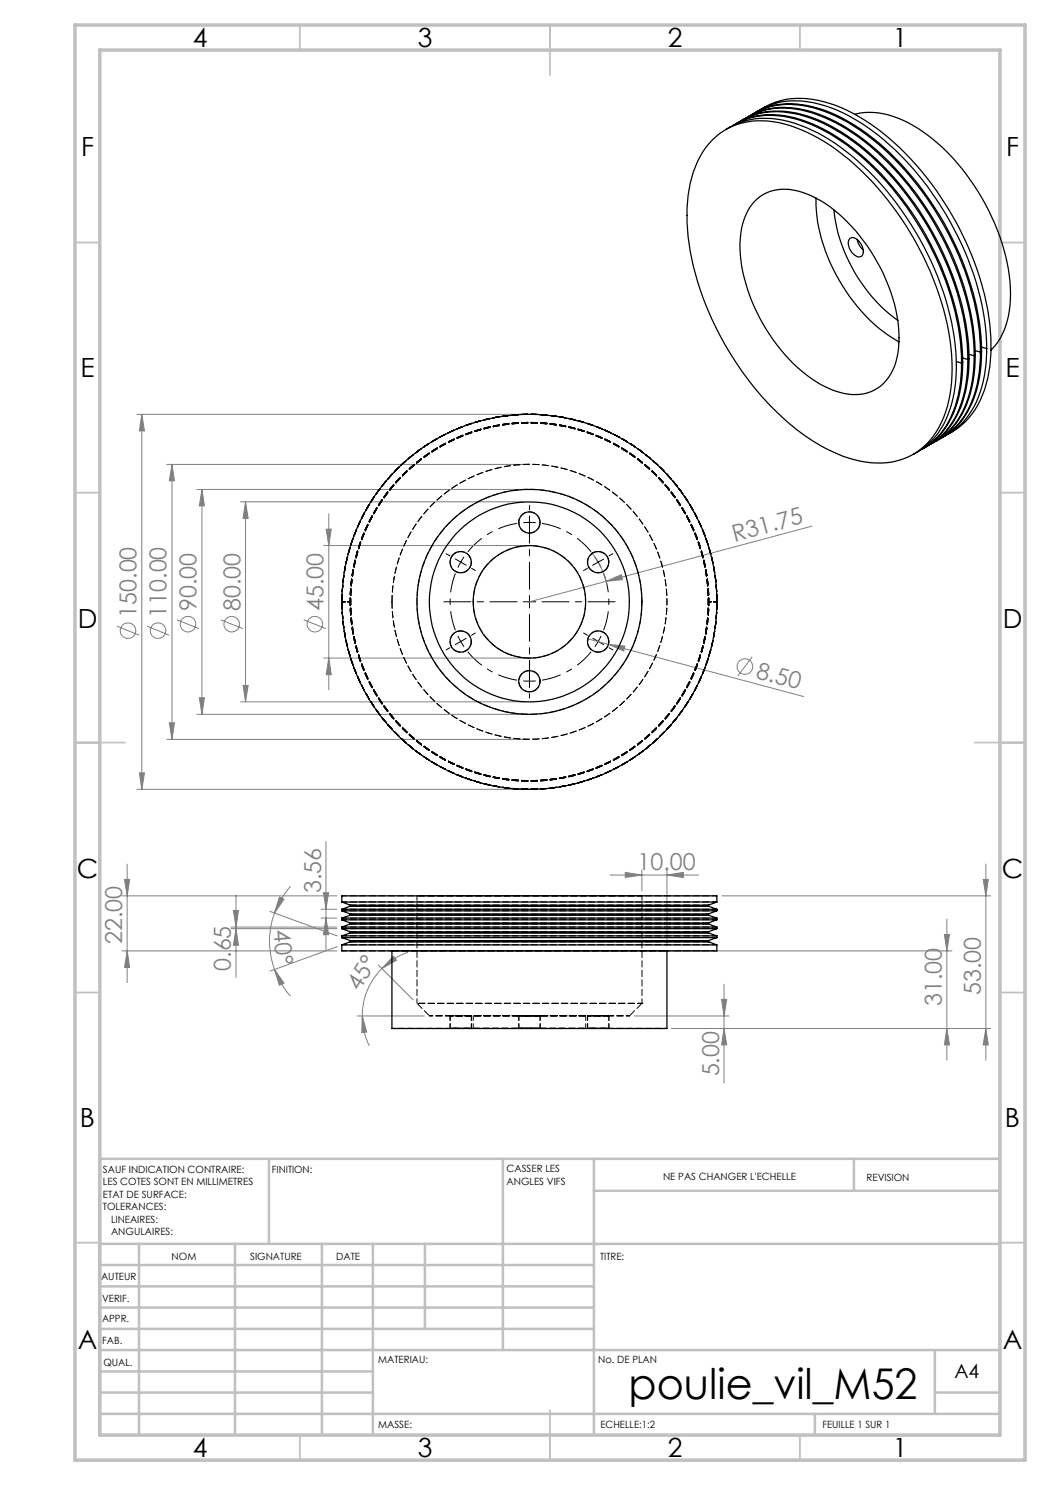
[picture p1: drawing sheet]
<svg xmlns="http://www.w3.org/2000/svg" width="210mm" height="297mm" viewBox="0 0 210 297" stroke-linecap="round" stroke-linejoin="round" font-family="sans-serif">
<g fill="none" stroke="#808080" stroke-width=".2">
<path d="M27.4 82.9h77.5M28.4 82.9v75M28.4 82.9l.5 3.3h-1zM33.4 92.9h71.5M34.4 92.9v55M34.4 92.9l.5 3.3h-1zM39.4 97.9h65.5M40.4 97.9v45M40.4 97.9l.5 3.3h-1zM48.1 100.4h56.8M49.1 100.4v40M49.1 100.4l.5 3.3h-1z"/>
<path d="M64.7 109.1h40.2M65.2 105.8h1.1l-.5 3.3zM65.8 102.8v35.2M118.3 110.5a15.2 15.2 0 0 1 3.1 6.7M121.2 116.3l3.1-1.4 .2 1zM162.4 105.2l-56.5 15.2M23.4 125.2l4.4 1.8M29.4 125.2l4.4 1.8M35.4 124l4.4 1.7M39.9 139.6h1l-.5 3.3zM44.1 124l4.5 1.7M48.6 137.1h1l-.5 3.3z"/>
<path d="M60.7 124l4.5 1.7M64.7 131.6h40.2M65.8 131.6l.5 3.3h-1.1zM117.6 127.8l4.1 1.1M121.7 128.9l3.3 .3-.3 1zM121.7 128.9l39 10.4M150.4 131.4l-2.9 3.8M27.4 157.9h77.5M27.9 154.6h1l-.5 3.3zM33.4 147.9h71.5M33.9 144.6h1l-.5 3.3zM39.4 142.9h65.5"/>
<path d="M48.1 140.4h56.8M24.4 179.2h43M24.9 175.9h1l-.5 3.3zM25.4 172.8v23.7M47.2 179.1v16.4M55.9 179.4l.9 .4-1.9 2.8zM58.1 177.3a16.5 16.5 0 0 0-3.2 5.3M64.7 178.5h1l-.5 3.4zM65.2 168.3v21.7M122 175h17.7M125.1 174.5l3.3 .5-3.3 .5zM128.4 174v4.2"/>
<path d="M133.4 175l3.3-.5v1zM133.4 174v15.2M144.4 179.2h53.8M196.6 175.9h1.1l-.5 3.3zM197.2 172.8v39.3M24.4 190.2h43M25.4 190.2l.5 3.3h-1zM46.2 185.4h21.2M46.2 185.7h21.2M46.7 182.1h1l-.5 3.3zM47.2 185.7l.5 3.4h-1zM54 182.3l13.5 4.9"/>
<path d="M54.9 193.9l1.9 2.7-.9 .5zM54.9 182.6a16.5 16.5 0 0 0 0 11.3M54.9 193.9a15.8 15.8 0 0 0 3.2 5.3M64.2 181.9h3.2M64.2 183.6h3.2M65.2 183.6l.5 3.3h-1zM67.5 189.3l-13.5 4.9M75.7 193l7 7M76.4 193.7a13.4 13.4 0 0 0-3.9 9.5M78.7 191.3l.6 .7-2.9 1.7zM81.6 190.5a13.5 13.5 0 0 0-5.2 3.2M134.4 190.2h56"/>
<path d="M144.3 199.9h1l-.5 3.3zM144.8 196.8v19.8M188.9 186.9h1l-.5 3.3zM189.4 183.8v28.3M71.4 203.2h13.5M72.5 203.2l.8 3.2-.9 .1zM72.5 203.2a12.9 12.9 0 0 0 1.4 6M126.9 203.2h18.9M134.4 205.7h63.8M144.8 205.7l.5 3.3h-1zM189.4 205.7l.5 3.3h-1zM197.2 205.7l.5 3.3h-1.1z"/>
<circle cx="25.6" cy="126.1" r="1.55"/>
<circle cx="31.6" cy="126.1" r="1.55"/>
<circle cx="37.6" cy="124.8" r="1.55"/>
<circle cx="46.4" cy="124.8" r="1.55"/>
<circle cx="63" cy="124.8" r="1.55"/>
<circle cx="149" cy="133.3" r="1.57"/>
</g>
<path d="M92.1 112.4l-.5 1.1M92.1 112.4l.7-1M105.9 104.5h-1.3M105.9 104.5h1.2M92.1 128.3l.7 1.1M92.1 128.3l-.5-1.1M105.9 136.2h1.2M105.9 136.2h-1.3M119.6 128.3l.6-1.1M119.6 128.3l-.6 1.1" fill="none" stroke="#000" stroke-width=".2" stroke-dasharray="30.5 1.3 1.3 1.3" stroke-linecap="butt"/>
<path d="M91.1 114.7a15.9 15.9 0 0 0 0 11.3M103.4 104.7a15.9 15.9 0 0 0-9.8 5.7M118.2 110.4a15.9 15.9 0 0 0-9.8-5.7M93.6 130.4a15.9 15.9 0 0 0 9.8 5.6M108.4 136a15.9 15.9 0 0 0 9.8-5.6M120.7 126a15.9 15.9 0 0 0 0-11.3" fill="none" stroke="#000" stroke-width=".2" stroke-dasharray="30.5 1.3 1.3 1.3" stroke-dashoffset="26.6" stroke-linecap="butt"/>
<path d="M119 111.4l.6 1M119.6 112.4l.6 1.2M119.6 112.4l-1.1 .7M120.7 111.8l-1.1 .6" fill="none" stroke="#000" stroke-width=".2"/>
<g fill="none" stroke="#000" stroke-width=".2" stroke-dasharray="30.5 1.3 1.3 1.3">
<path d="M90 111.2l-.8-.5M92.1 112.4l-1-.6M92.1 112.4l1.1 .6M94.3 113.7l.8 .4M105.9 104.5v-1.3M105.9 104.5v1.2M105.9 102v-.9M105.9 107v.9M117.5 113.7l-.8 .4M121.8 111.2l.8-.5M90 129.5l-.8 .5M92.1 128.3l-1 .6"/>
<path d="M92.1 128.3l1.1-.6M94.3 127l.8-.4M105.9 120.4v-1.3M105.9 120.4h-1.3M105.9 120.4v1.2M105.9 120.4h1.2M105.9 136.2v1.3M105.9 136.2v-1.2M105.9 138.7v.9M105.9 133.7v-.8M117.5 127l-.8-.4M119.6 128.3l1.1 .6"/>
<path d="M119.6 128.3l-1-.6M121.8 129.5l.8 .5"/>
</g>
<path d="M105.9 117.9v-14.7M103.4 120.4h-14.6M105.9 122.9v14.6M108.4 120.4h14.6" fill="none" stroke="#000" stroke-width=".2" stroke-dasharray="30.5 1.3 1.3 1.3" stroke-dashoffset="25.1"/>
<g fill="none" stroke="#c0c0c0" stroke-width=".35">
<path d="M60 5v5M110 5v10M160 5v5M15 48.5h5M200 48.5h5M15 98.5h5M200 98.5h5M15 148.5h10M195 148.5h10M15 198.5h5M200 198.5h5M15 248.5h5"/>
<path d="M200 248.5h5M60 287v5M110 282v10M160 287v5"/>
</g>
<g fill="none" stroke="#c0c0c0" stroke-width=".5">
<path d="M53.8 231.8v17M100.6 231.8v38.2M118.8 231.8v55.2M118.8 238.2h81.2M170.8 231.8v6.4M200 231.8h-180v55.2M20 248.8h180M20 257.3h98.8M20 253h98.8M27.8 248.8v38.2M47 248.8v38.2M64.4 248.8v38.2"/>
<path d="M74.6 248.8v38.2M85 248.8v17M20 265.8h98.8M20 261.5h98.8M20 278.5h54.6M20 274.3h54.6M20 270h180M187 278.5h13M187 270v12.8M20 282.8h180M163 282.8v4.2"/>
</g>
<path d="M15 5h190v287h-190zM20 10h180v277h-180z" fill="none" stroke="#c0c0c0" stroke-width=".7"/>
<g fill="#808080">
<path d="M121.2 116.3l3.1-1.4 .2 1z"/>
<path d="M121.7 128.9l3.3 .3-.3 1z"/>
<path d="M125.1 174.5l3.3 .5-3.3 .5zM133.4 175l3.3-.5v1z"/>
<path d="M78.7 191.3l.6 .7-2.9 1.7zM72.5 203.2l.8 3.2-.9 .1z"/>
<path d="M189.4 205.7l.5 3.3h-1zM188.9 186.9h1l-.5 3.3z"/>
<path d="M28.4 82.9l.5 3.3h-1zM27.9 154.6h1l-.5 3.3zM34.4 92.9l.5 3.3h-1zM33.9 144.6h1l-.5 3.3zM40.4 97.9l.5 3.3h-1zM39.9 139.6h1l-.5 3.3zM65.2 105.8h1.1l-.5 3.3zM65.8 131.6l.5 3.3h-1.1zM49.1 100.4l.5 3.3h-1zM48.6 137.1h1l-.5 3.3zM196.6 175.9h1.1l-.5 3.3zM197.2 205.7l.5 3.3h-1.1zM24.9 175.9h1l-.5 3.3zM25.4 190.2l.5 3.3h-1zM144.3 199.9h1l-.5 3.3zM144.8 205.7l.5 3.3h-1zM64.7 178.5h1l-.5 3.4zM65.2 183.6l.5 3.3h-1zM46.7 182.1h1l-.5 3.3zM47.2 185.7l.5 3.4h-1z"/>
<path d="M55.9 179.4l.9 .4-1.9 2.8zM54.9 193.9l1.9 2.7-.9 .5z"/>
</g>
<g fill="none" stroke="#000" stroke-width=".25">
<path d="M142.5 28a14 14 0 0 1 13.2-3.5 33.9 33.9 0 0 1 15.3 8.4 61.2 61.2 0 0 1 19.2 36.6 27.5 27.5 0 0 1-2.4 16 13.4 13.4 0 0 1-14.6 6.9 32.3 32.3 0 0 1-16.4-8.6 61.2 61.2 0 0 1-19.2-36.5 27.5 27.5 0 0 1 2.4-16 13.7 13.7 0 0 1 2.5-3.3zM145.2 25.9a15.2 15.2 0 0 1 12.5-1.6 37.2 37.2 0 0 1 16.4 10.3 61.1 61.1 0 0 1 16.9 34.4 27.9 27.9 0 0 1-2.3 16 14.2 14.2 0 0 1-6 5.9M146.5 25.1a15.7 15.7 0 0 1 13.4-1.1 41 41 0 0 1 17.4 12.3 61 61 0 0 1 14.8 32.1l.2 4.2M147 24.8a15.5 15.5 0 0 1 13.1-.9 39.9 39.9 0 0 1 17.4 12.3 60.8 60.8 0 0 1 14.8 32 26.2 26.2 0 0 1-2.9 17 13.2 13.2 0 0 1-4.9 4.6M147.8 24.4a14.3 14.3 0 0 1 11.1-1.7 33.3 33.3 0 0 1 15.2 8.4 61.2 61.2 0 0 1 19 35.1l.4 2.9 .1 2.8M148.3 24.1a14.8 14.8 0 0 1 11.9-1.2 36.6 36.6 0 0 1 16.4 10.3 60.9 60.9 0 0 1 17 34.3 27.5 27.5 0 0 1-2.4 16 13.6 13.6 0 0 1-5.4 5.5M149 23.7a15.1 15.1 0 0 1 12.3-1.4 36.6 36.6 0 0 1 16.3 10.3 60.9 60.9 0 0 1 17 34.3l.2 4.3M149.6 23.4a15.8 15.8 0 0 1 13-1 41.9 41.9 0 0 1 18.5 13.6 59.6 59.6 0 0 1 13.8 32.2 25.6 25.6 0 0 1-3 15.5 13.5 13.5 0 0 1-4.8 4.6M150.3 23a15.4 15.4 0 0 1 13.4-1.1 40.2 40.2 0 0 1 17.4 12.3 60.8 60.8 0 0 1 14.8 32l.2 4.2M150.8 22.6a14.8 14.8 0 0 1 11.9-1.2 36.6 36.6 0 0 1 16.4 10.3 60.9 60.9 0 0 1 17 34.3 27.5 27.5 0 0 1-2.4 16.1 13.6 13.6 0 0 1-5.4 5.5M151.6 22.2a14.6 14.6 0 0 1 12.2-1.4 36.1 36.1 0 0 1 15.2 9.2 62.2 62.2 0 0 1 17.9 34l.3 2.9 .1 2.8M152.1 21.9a15.5 15.5 0 0 1 13.7-1.3 40.2 40.2 0 0 1 17.4 12.3 61.1 61.1 0 0 1 14.8 32 27.5 27.5 0 0 1-2.4 16.1 13.7 13.7 0 0 1-6 5.9"/>
<path d="M163.2 39.6a31.9 31.9 0 0 0 6 18.6 30.2 30.2 0 0 0 10.6 10.2M171 22.9a14.6 14.6 0 0 1 10.6 1.6 39.2 39.2 0 0 1 15.5 16.4 36.9 36.9 0 0 1 4.9 20.2 14 14 0 0 1-3.8 8.9M150.8 40.4a8.7 8.7 0 0 1 9.7-1.9 26.5 26.5 0 0 1 12.3 9.8 34.1 34.1 0 0 1 7 19.3 12.6 12.6 0 0 1-3.1 9.1 8.6 8.6 0 0 1-8.9 1.7 26.2 26.2 0 0 1-13.1-10.4 34.1 34.1 0 0 1-6.7-19.3 12.8 12.8 0 0 1 2.8-8.3zM166.8 42a32.1 32.1 0 0 0 12.8 22.1M170 47.7a1.57 1.57 0 0 1 2 .8 2.14 2.14 0 0 1 .3 2.8 1.97 1.97 0 0 1-2.3-1.5l-.3-1v-.6zM171.4 47.9l.4 1.1 .8 .9M191.3 72.3l1 .3M192.3 72.6a22.3 22.3 0 0 1-4.4 14.4l-.6 .7a12.1 12.1 0 0 1-3.3 2.4M192.5 71.6l1.1 .3M193.6 71.9a22.1 22.1 0 0 1-4.4 14.3l-1.4 1.4-2.5 1.7M193.8 70.9l1 .3M194.8 71.2a21.9 21.9 0 0 1-4.4 14.3 12.8 12.8 0 0 1-3.9 3.1"/>
<path d="M195.1 70.1l1 .3M196.1 70.4a22.2 22.2 0 0 1-4.4 14.4l-2.2 2-1.7 1.1M196.3 69.4l1 .3M197.3 69.7a22.1 22.1 0 0 1-4.3 14.3l-2.2 2.1-1.7 1M68.4 189h75M68.4 189v1.2h75v-1.2M68.4 187.5h75M68.4 187.2h75M68.4 185.7h75M68.4 185.4h75M68.4 184h75M68.4 182.2h75"/>
<path d="M68.4 181.9h75M68.4 183.6h75M68.4 180.4h75M68.4 180.4v-1.2h75v1.2M68.4 181.9v.3M68.4 183.6v.4M68.4 185.4v.3M68.4 187.2v.3M68.4 187.5l1.7 .6M68.4 185.7l1.7 .7M68.4 184l1.7 .6M68.4 182.2l1.7 .6"/>
<path d="M68.4 180.4l1.7 .6M70 188.4h71.7M70 186.6h71.7M70 184.8h71.7M70 183.1h71.7M70 181.3h71.7M70 188.4l-1.6 .6M70 186.6l-1.6 .6M70 184.8l-1.6 .6M70 183.1l-1.6 .5M70 181.3l-1.6 .6M70.1 188.1h71.5"/>
<path d="M70.1 186.4h71.5M70.1 184.6h71.5M70.1 182.8h71.5M70.1 181h71.5M70.1 182.8l-.1 .3M70.1 181l-.1 .3M70.1 186.4l-.1 .2M70.1 184.6l-.1 .2M70.1 188.1l-.1 .3M78.4 190.2v15.5h55v-15.5M141.6 182.8l.1 .3M141.6 181l.1 .3"/>
<path d="M141.6 186.4l.1 .2M141.6 184.6l.1 .2M141.6 188.1l.1 .3M141.7 188.4l1.7 .6M141.7 186.6l1.7 .6M141.7 184.8l1.7 .6M141.7 183.1l1.7 .5M141.7 181.3l1.7 .6M143.4 181.9v.3M143.4 183.6v.4M143.4 185.4v.3M143.4 187.2v.3"/>
<path d="M143.4 187.5l-1.8 .6M143.4 185.7l-1.8 .7M143.4 184l-1.8 .6M143.4 182.2l-1.8 .6M143.4 180.4l-1.8 .6"/>
<circle cx="92.1" cy="112.4" r="2.13"/>
<circle cx="105.9" cy="104.5" r="2.13"/>
<circle cx="119.6" cy="112.4" r="2.12"/>
<circle cx="92.1" cy="128.3" r="2.13"/>
<circle cx="105.9" cy="120.4" r="37.5"/>
<circle cx="105.9" cy="120.4" r="11.2"/>
<circle cx="105.9" cy="120.4" r="22.5"/>
<circle cx="105.9" cy="120.4" r="20"/>
<circle cx="105.9" cy="136.2" r="2.13"/>
<circle cx="119.6" cy="128.3" r="2.12"/>
</g>
<path d="M68.4 120.4a37.5 37.5 0 0 0 37.5 37.5 37.5 37.5 0 0 0 37.5-37.5M68.4 120.4a37.5 37.5 0 0 1 37.5-37.5 37.5 37.5 0 0 1 37.5 37.5M143.4 120.4a37.5 37.5 0 0 0-37.5-37.5 37.5 37.5 0 0 0-37.5 37.5M143.4 120.4a37.5 37.5 0 0 1-37.5 37.5 37.5 37.5 0 0 1-37.5-37.5M83.4 200.7l2.5 2.5M125.9 203.2l2.5-2.5" fill="none" stroke="#000" stroke-width=".2" stroke-dasharray="1.3 .6" stroke-dashoffset="-.2"/>
<path d="M70.1 120.4h-1.7M141.7 120.4h1.7" fill="none" stroke="#000" stroke-width=".2" stroke-dasharray="1.3 .6" stroke-dashoffset=".9"/>
<path d="M68.4 120.4a37.5 37.5 0 0 1 55.3-33.1 37.5 37.5 0 0 1 2.9 64.4 37.5 37.5 0 0 1-58.1-28l-.1-3.3M70.1 120.4h-.1M78.4 120.4a27.5 27.5 0 0 1 40.8-24.1 27.5 27.5 0 0 1 1.3 47.4 27.5 27.5 0 0 1-42.1-21.9v-1.4M141.8 120.4h-.1M70 188.4h71.8M70 186.6h71.8M70 184.8h71.8M70 183h71.8M70 181.2h71.8M128.4 200.7h.1" fill="none" stroke="#000" stroke-width=".2" stroke-dasharray="1.3 .6"/>
<path d="M70 120.4a35.9 35.9 0 0 1 35.9-35.9 35.9 35.9 0 0 1 35.9 35.9M94.6 120.4a11.3 11.3 0 0 1 16.7-9.9 11.3 11.3 0 0 1 .7 19.3 11.3 11.3 0 0 1-17.3-8.5l-.1-.9M141.8 120.4a35.9 35.9 0 0 1-35.9 35.8 35.9 35.9 0 0 1-35.9-35.8" fill="none" stroke="#000" stroke-width=".2" stroke-dasharray="1.3 .6" stroke-dashoffset=".5"/>
<path d="M70.1 120.4a35.8 35.8 0 0 0 35.8 35.7 35.8 35.8 0 0 0 35.8-35.7M141.7 120.4a35.8 35.8 0 0 0-35.8-35.8 35.8 35.8 0 0 0-35.8 35.8" fill="none" stroke="#000" stroke-width=".2" stroke-dasharray="1.3 .6" stroke-dashoffset=".7"/>
<path d="M68.4 120.4h1.6M143.4 120.4h-1.6M78.4 205.7h55" fill="none" stroke="#000" stroke-width=".2" stroke-dasharray="1.3 .6" stroke-dashoffset=".8"/>
<path d="M128.4 120.4a22.5 22.5 0 0 1-33.4 19.7 22.5 22.5 0 0 1-1.1-38.8 22.5 22.5 0 0 1 34.5 17.8v1.3M83.4 179.2v21.5M128.4 179.2h-45h45M128.4 200.7h-45h45M128.4 200.7v-21.5" fill="none" stroke="#000" stroke-width=".2" stroke-dasharray="1.3 .6" stroke-dashoffset=".4"/>
<path d="M91.1 114.3a2.13 2.13 0 0 1-.1-3.6 2.13 2.13 0 0 1 3.3 1.5 2.13 2.13 0 0 1-2.8 2.2l-.4-.1M103.8 104.5a2.13 2.13 0 0 1 3-1.9 2.13 2.13 0 0 1 .4 3.6 2.13 2.13 0 0 1-3.4-1.3v-.4M118.6 110.6a2.12 2.12 0 0 1 3.2 1.7 2.12 2.12 0 0 1-3 2.1 2.12 2.12 0 0 1-.5-3.6l.3-.2M93.2 130.1a2.12 2.12 0 0 1-3.2-1.7 2.12 2.12 0 0 1 3-2.1 2.12 2.12 0 0 1 .5 3.6l-.3 .2M108 136.2a2.13 2.13 0 0 1-3 1.9 2.13 2.13 0 0 1-.4-3.6 2.13 2.13 0 0 1 3.4 1.3v.4M120.7 126.5a2.13 2.13 0 0 1 .1 3.6 2.13 2.13 0 0 1-3.3-1.5 2.13 2.13 0 0 1 2.8-2.3l.4 .2M125.9 203.2h-40h40" fill="none" stroke="#000" stroke-width=".2" stroke-dasharray="1.3 .6" stroke-dashoffset=".6"/>
<g fill="none" stroke="#000" stroke-width=".2" stroke-dasharray="1.3 .6" stroke-dashoffset=".3">
<path d="M68.4 179.2h75M68.4 189h75M68.4 190.2h75M68.4 187.2h75M68.4 185.4h75M68.4 181.8h75M68.4 183.6h75M143.4 187.5h-75M143.4 185.7h-75M143.4 182.2h-75M143.4 183.9h-75M143.4 180.4h-75"/>
<path d="M90 203.2v2.5M94.3 205.7v-2.5M94.6 203.2v2.5M103.8 203.2v2.5M108 205.7v-2.5M117.1 205.7v-2.5M117.5 203.2v2.5M121.8 205.7v-2.5"/>
</g>
<path d="M78.4 190.2h55h-55" fill="none" stroke="#000" stroke-width=".2" stroke-dasharray="1.3 .6" stroke-dashoffset="-.1"/>
<path d="M91.1 205.7h-1.1h4.3h-3.2M93.2 205.7h-3.2h4.3h-1.1M94.3 203.2h-4.3h4.3M103.8 205.7h4.2h-4.2M108 203.2h-4.2h4.2M108 205.7h-4.2h4.2M118.6 205.7h3.2h-4.3h1.1M120.7 205.7h1.1h-4.3h3.2M121.8 203.2h-4.3h4.3" fill="none" stroke="#000" stroke-width=".2" stroke-dasharray="1.3 .6" stroke-dashoffset=".2"/>
<path d="M141.7 188.1h-71.6M141.7 186.4h-71.6M141.7 184.6h-71.6M141.7 182.8h-71.6M141.7 181h-71.6M94.6 205.7h22.5h-22.5M117.1 203.2h-22.4h22.4" fill="none" stroke="#000" stroke-width=".2" stroke-dasharray="1.3 .6" stroke-dashoffset=".1"/>
<text font-size="8.5" x="125.7" y="279.7">poulie_vil_M52</text>
<g font-size="5.3">
<text x="38.5" y="9.5">4</text>
<text x="83.5" y="9.5">3</text>
<text x="133.6" y="9.5">2</text>
<text x="178.6" y="9.5">1</text>
<text x="16.2" y="31.3">F</text>
<text x="201.2" y="31.3">F</text>
<text x="16.1" y="75.5">E</text>
<text x="201.1" y="75.5">E</text>
<text x="15.5" y="125.5">D</text>
<text x="200.5" y="125.5">D</text>
<text x="15.4" y="175.5">C</text>
<text x="200.4" y="175.5">C</text>
<text x="16" y="225.5">B</text>
<text x="201" y="225.5">B</text>
<text x="15.5" y="269.8">A</text>
<text x="200.5" y="269.8">A</text>
<text x="38.5" y="291.5">4</text>
<text x="83.5" y="291.5">3</text>
<text x="133.6" y="291.5">2</text>
<text x="178.6" y="291.5">1</text>
</g>
<g font-size="4.7" fill="#808080">
<text x="146.9" y="108.3" transform="rotate(-15 146.9 108.3)">R31.75</text>
<text x="27.3" y="123.5" transform="rotate(-90 27.3 123.5)">150.00</text>
<text x="33.3" y="123.5" transform="rotate(-90 33.3 123.5)">110.00</text>
<text x="39.3" y="122.3" transform="rotate(-90 39.3 122.3)">90.00</text>
<text x="48.1" y="122.3" transform="rotate(-90 48.1 122.3)">80.00</text>
<text x="64.7" y="122.3" transform="rotate(-90 64.7 122.3)">45.00</text>
<text x="151" y="135.6" transform="rotate(15 151 135.6)">8.50</text>
<text x="127.5" y="174">10.00</text>
<text x="64.2" y="178.6" transform="rotate(-90 64.2 178.6)">3.56</text>
<text x="24.4" y="188.8" transform="rotate(-90 24.4 188.8)">22.00</text>
<text x="54.7" y="186.1" transform="rotate(85 54.7 186.1)">40°</text>
<text x="46.2" y="194.2" transform="rotate(-90 46.2 194.2)">0.65</text>
<text x="71.8" y="198.5" transform="rotate(-58 71.8 198.5)">45°</text>
<text x="188.4" y="201.3" transform="rotate(-90 188.4 201.3)">31.00</text>
<text x="196.2" y="199" transform="rotate(-90 196.2 199)">53.00</text>
<text x="143.8" y="215.3" transform="rotate(-90 143.8 215.3)">5.00</text>
</g>
<text font-size="3.9" x="190.9" y="275.5">A4</text>
<g font-size="2">
<text x="20.6" y="234.6">SAUF INDICATION CONTRAIRE:</text>
<text x="20.6" y="237.1">LES COTES SONT EN MILLIMETRES</text>
<text x="20.6" y="239.6">ETAT DE SURFACE:</text>
<text x="54.4" y="234.6">FINITION:</text>
<text x="101.3" y="234.5">CASSER LES</text>
<text x="101.3" y="237">ANGLES VIFS</text>
<text x="132.6" y="236">NE PAS CHANGER L'ECHELLE</text>
<text x="173.3" y="236.2">REVISION</text>
<text x="20.6" y="242.1">TOLERANCES:</text>
<text x="22.2" y="244.6">LINEAIRES:</text>
<text x="22.2" y="247.1">ANGULAIRES:</text>
<text x="34.3" y="252">NOM</text>
<text x="50" y="251.9">SIGNATURE</text>
<text x="67.2" y="251.9">DATE</text>
<text x="120" y="251.9">TITRE:</text>
<text x="20.2" y="256.1">AUTEUR</text>
<text x="20.4" y="260.3">VERIF.</text>
<text x="20.4" y="264.4">APPR.</text>
<text x="20.5" y="268.8">FAB.</text>
<text x="20.7" y="273.1">QUAL.</text>
<text x="75.7" y="272.5">MATERIAU:</text>
<text x="119.6" y="272.5">No. DE PLAN</text>
<text x="75.6" y="285.5">MASSE:</text>
<text x="120.1" y="285.6">ECHELLE:1:2</text>
<text x="164.5" y="285.6">FEUILLE 1 SUR 1</text>
</g>
</svg>
